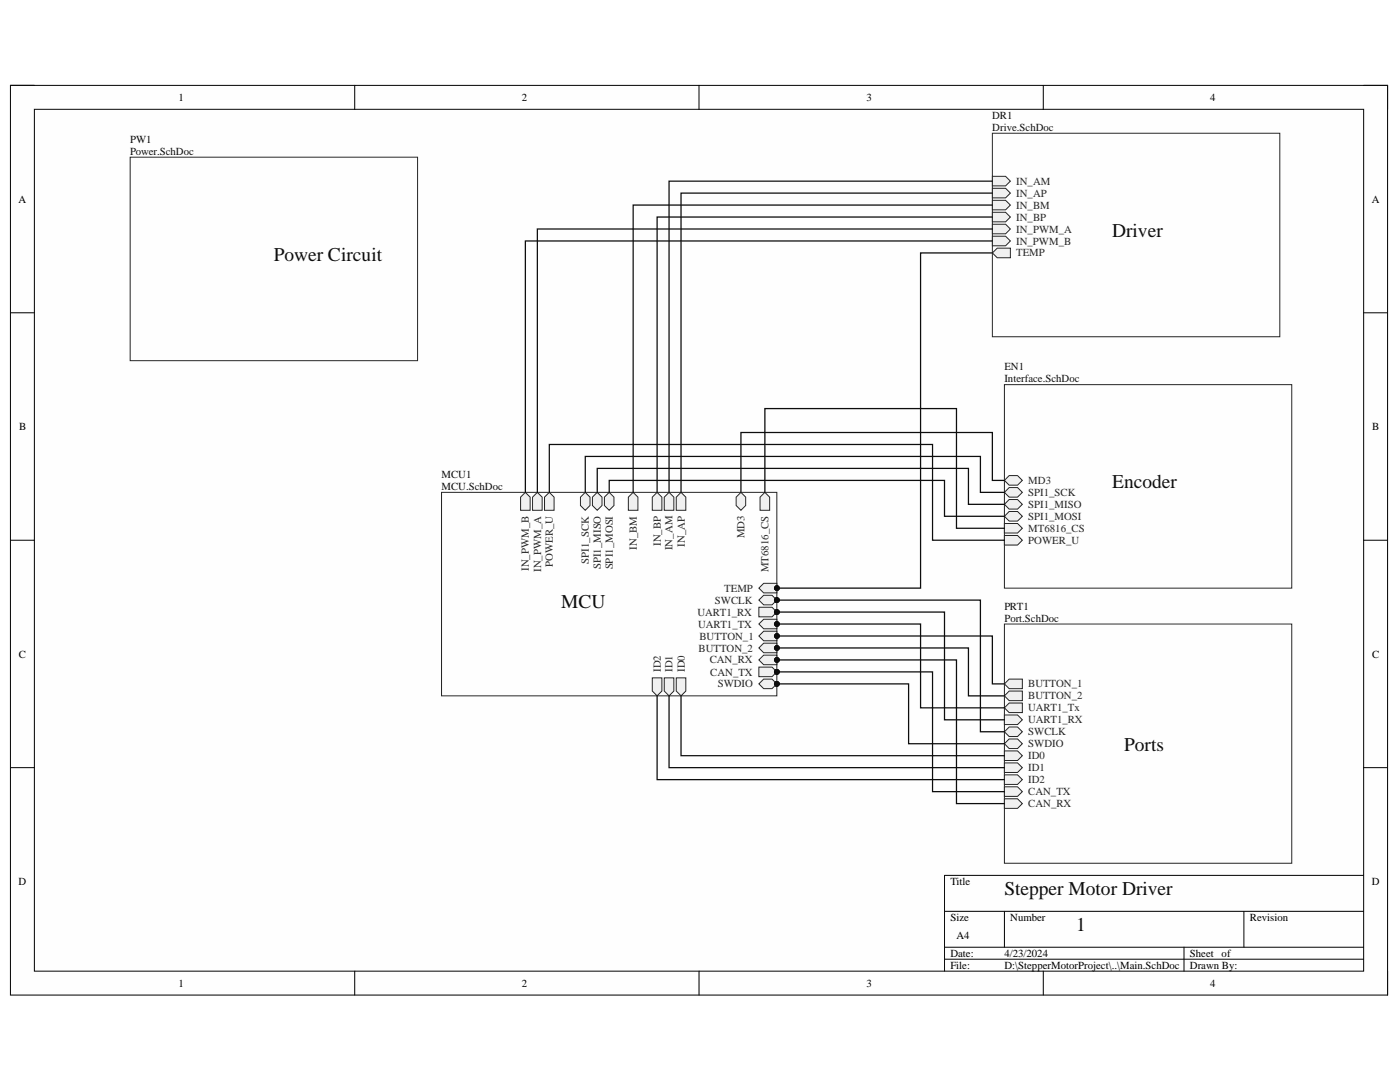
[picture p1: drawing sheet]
<svg xmlns="http://www.w3.org/2000/svg" width="279mm" height="216mm" viewBox="0 0 279 216" stroke-linecap="round" stroke-linejoin="round" font-family="sans-serif">
<path d="M2.1 17h274.8v181.6h-274.8z" fill-rule="evenodd" fill="#fefefe"/>
<path d="M2.1 17h274.8v181.6h-274.8z" fill="none" stroke="#000" stroke-width=".2"/>
<path d="M6.9 21.8h265.2v172h-265.2z" fill-rule="evenodd" fill="#fefefe"/>
<g fill="none" stroke="#000" stroke-width=".2">
<path d="M2.1 17h4.8M70.8 17v4.8M139.5 17v4.8M208.2 17v4.8M272.1 17h4.8v4.8M6.9 21.8h265.2v172h-265.2zM2.1 62.4h4.8M272.1 62.4h4.8M2.1 107.8h4.8M272.1 107.8h4.8M2.1 153.2h4.8M272.1 153.2h4.8"/>
<path d="M272.1 174.7h-83.6v19.1M70.8 193.8v4.8M139.5 193.8v4.8M188.5 181.8h83.6M188.5 189h83.6M188.5 191.4h83.6M200.5 181.8v7.2M208.2 193.8v4.8M236.3 189v4.8M248.2 181.8v7.2M276.9 193.8v4.8"/>
</g>
<path d="M88.1 98.2h66.9v40.6h-66.9z" fill-rule="evenodd" fill="#fefefe"/>
<path d="M88.1 98.2h66.9v40.6h-66.9z" fill="none" stroke="#262626" stroke-width=".2"/>
<circle cx="155" cy="129.3" r=".48" fill="#0e0e0e"/>
<circle cx="155" cy="129.3" r=".48" fill="none" stroke="#0e0e0e" stroke-width=".2"/>
<circle cx="155" cy="124.5" r=".48" fill="#0e0e0e"/>
<circle cx="155" cy="124.5" r=".48" fill="none" stroke="#0e0e0e" stroke-width=".2"/>
<circle cx="155" cy="122.1" r=".48" fill="#0e0e0e"/>
<circle cx="155" cy="122.1" r=".48" fill="none" stroke="#0e0e0e" stroke-width=".2"/>
<circle cx="155" cy="131.7" r=".48" fill="#0e0e0e"/>
<circle cx="155" cy="131.7" r=".48" fill="none" stroke="#0e0e0e" stroke-width=".2"/>
<circle cx="155" cy="134.1" r=".48" fill="#0e0e0e"/>
<circle cx="155" cy="134.1" r=".48" fill="none" stroke="#0e0e0e" stroke-width=".2"/>
<circle cx="155" cy="126.9" r=".48" fill="#0e0e0e"/>
<circle cx="155" cy="126.9" r=".48" fill="none" stroke="#0e0e0e" stroke-width=".2"/>
<circle cx="155" cy="117.3" r=".48" fill="#0e0e0e"/>
<circle cx="155" cy="117.3" r=".48" fill="none" stroke="#0e0e0e" stroke-width=".2"/>
<circle cx="155" cy="136.5" r=".48" fill="#0e0e0e"/>
<circle cx="155" cy="136.5" r=".48" fill="none" stroke="#0e0e0e" stroke-width=".2"/>
<circle cx="155" cy="119.7" r=".48" fill="#0e0e0e"/>
<circle cx="155" cy="119.7" r=".48" fill="none" stroke="#0e0e0e" stroke-width=".2"/>
<path d="M151.5 129.3l.9-1h2.6v1.9h-2.6z" fill-rule="evenodd" fill="#f0f0f0"/>
<path d="M151.5 129.3l.9-1h2.6v1.9h-2.6z" fill="none" stroke="#262626" stroke-width=".2"/>
<circle cx="155" cy="129.3" r=".48" fill="#0e0e0e"/>
<circle cx="155" cy="129.3" r=".48" fill="none" stroke="#0e0e0e" stroke-width=".2"/>
<path d="M115.8 99.2l1-1 .9 1v1.7l-.9 .9-1-.9z" fill-rule="evenodd" fill="#f0f0f0"/>
<path d="M115.8 99.2l1-1 .9 1v1.7l-.9 .9-1-.9z" fill="none" stroke="#262626" stroke-width=".2"/>
<path d="M118.2 99.2l1-1 .9 1v1.7l-.9 .9-1-.9z" fill-rule="evenodd" fill="#f0f0f0"/>
<path d="M118.2 99.2l1-1 .9 1v1.7l-.9 .9-1-.9z" fill="none" stroke="#262626" stroke-width=".2"/>
<path d="M120.6 99.2l1-1 .9 1v1.7l-.9 .9-1-.9z" fill-rule="evenodd" fill="#f0f0f0"/>
<path d="M120.6 99.2l1-1 .9 1v1.7l-.9 .9-1-.9z" fill="none" stroke="#262626" stroke-width=".2"/>
<path d="M151.5 124.5l.9-.9h2.6v1.9h-2.6z" fill-rule="evenodd" fill="#f0f0f0"/>
<path d="M151.5 124.5l.9-.9h2.6v1.9h-2.6z" fill="none" stroke="#262626" stroke-width=".2"/>
<circle cx="155" cy="124.5" r=".48" fill="#0e0e0e"/>
<circle cx="155" cy="124.5" r=".48" fill="none" stroke="#0e0e0e" stroke-width=".2"/>
<path d="M151.5 121.2h2.6l.9 .9-.9 1h-2.6z" fill-rule="evenodd" fill="#f0f0f0"/>
<path d="M151.5 121.2h2.6l.9 .9-.9 1h-2.6z" fill="none" stroke="#262626" stroke-width=".2"/>
<circle cx="155" cy="122.1" r=".48" fill="#0e0e0e"/>
<circle cx="155" cy="122.1" r=".48" fill="none" stroke="#0e0e0e" stroke-width=".2"/>
<path d="M151.5 131.7l.9-1h2.6v1.9h-2.6z" fill-rule="evenodd" fill="#f0f0f0"/>
<path d="M151.5 131.7l.9-1h2.6v1.9h-2.6z" fill="none" stroke="#262626" stroke-width=".2"/>
<circle cx="155" cy="131.7" r=".48" fill="#0e0e0e"/>
<circle cx="155" cy="131.7" r=".48" fill="none" stroke="#0e0e0e" stroke-width=".2"/>
<path d="M151.5 133.1h2.6l.9 1-.9 .9h-2.6z" fill-rule="evenodd" fill="#f0f0f0"/>
<path d="M151.5 133.1h2.6l.9 1-.9 .9h-2.6z" fill="none" stroke="#262626" stroke-width=".2"/>
<circle cx="155" cy="134.1" r=".48" fill="#0e0e0e"/>
<circle cx="155" cy="134.1" r=".48" fill="none" stroke="#0e0e0e" stroke-width=".2"/>
<path d="M104.8 98.2l1 1v2.6h-1.9v-2.6z" fill-rule="evenodd" fill="#f0f0f0"/>
<path d="M104.8 98.2l1 1v2.6h-1.9v-2.6z" fill="none" stroke="#262626" stroke-width=".2"/>
<path d="M106.3 99.2l.9-1 1 1v2.6h-1.9z" fill-rule="evenodd" fill="#f0f0f0"/>
<path d="M106.3 99.2l.9-1 1 1v2.6h-1.9z" fill="none" stroke="#262626" stroke-width=".2"/>
<path d="M151.5 126.9l.9-1h2.6v2h-2.6z" fill-rule="evenodd" fill="#f0f0f0"/>
<path d="M151.5 126.9l.9-1h2.6v2h-2.6z" fill="none" stroke="#262626" stroke-width=".2"/>
<circle cx="155" cy="126.9" r=".48" fill="#0e0e0e"/>
<circle cx="155" cy="126.9" r=".48" fill="none" stroke="#0e0e0e" stroke-width=".2"/>
<path d="M108.7 99.2l.9-1 1 1v2.6h-1.9z" fill-rule="evenodd" fill="#f0f0f0"/>
<path d="M108.7 99.2l.9-1 1 1v2.6h-1.9z" fill="none" stroke="#262626" stroke-width=".2"/>
<path d="M151.5 117.4l.9-1h2.6v1.9h-2.6z" fill-rule="evenodd" fill="#f0f0f0"/>
<path d="M151.5 117.4l.9-1h2.6v1.9h-2.6z" fill="none" stroke="#262626" stroke-width=".2"/>
<circle cx="155" cy="117.3" r=".48" fill="#0e0e0e"/>
<circle cx="155" cy="117.3" r=".48" fill="none" stroke="#0e0e0e" stroke-width=".2"/>
<path d="M126.4 98.2l.9 1v2.6h-1.9v-2.6z" fill-rule="evenodd" fill="#f0f0f0"/>
<path d="M126.4 98.2l.9 1v2.6h-1.9v-2.6z" fill="none" stroke="#262626" stroke-width=".2"/>
<path d="M130.2 99.2l.9-1 1 1v2.6h-1.9z" fill-rule="evenodd" fill="#f0f0f0"/>
<path d="M130.2 99.2l.9-1 1 1v2.6h-1.9z" fill="none" stroke="#262626" stroke-width=".2"/>
<path d="M132.6 99.2l.9-1 1 1v2.6h-1.9z" fill-rule="evenodd" fill="#f0f0f0"/>
<path d="M132.6 99.2l.9-1 1 1v2.6h-1.9z" fill="none" stroke="#262626" stroke-width=".2"/>
<path d="M135.9 98.2l1 1v2.6h-1.9v-2.6z" fill-rule="evenodd" fill="#f0f0f0"/>
<path d="M135.9 98.2l1 1v2.6h-1.9v-2.6z" fill="none" stroke="#262626" stroke-width=".2"/>
<path d="M135 135.3h1.9v2.6l-1 .9-.9-.9z" fill-rule="evenodd" fill="#f0f0f0"/>
<path d="M135 135.3h1.9v2.6l-1 .9-.9-.9z" fill="none" stroke="#262626" stroke-width=".2"/>
<path d="M132.6 135.3h1.9v2.6l-1 .9-.9-.9z" fill-rule="evenodd" fill="#f0f0f0"/>
<path d="M132.6 135.3h1.9v2.6l-1 .9-.9-.9z" fill="none" stroke="#262626" stroke-width=".2"/>
<path d="M130.2 135.3h1.9v2.6l-1 .9-.9-.9z" fill-rule="evenodd" fill="#f0f0f0"/>
<path d="M130.2 135.3h1.9v2.6l-1 .9-.9-.9z" fill="none" stroke="#262626" stroke-width=".2"/>
<path d="M151.5 136.5l.9-1h1.7l.9 1-.9 .9h-1.7z" fill-rule="evenodd" fill="#f0f0f0"/>
<path d="M151.5 136.5l.9-1h1.7l.9 1-.9 .9h-1.7z" fill="none" stroke="#262626" stroke-width=".2"/>
<circle cx="155" cy="136.5" r=".48" fill="#0e0e0e"/>
<circle cx="155" cy="136.5" r=".48" fill="none" stroke="#0e0e0e" stroke-width=".2"/>
<path d="M151.5 119.7l.9-.9h1.7l.9 .9-.9 1h-1.7z" fill-rule="evenodd" fill="#f0f0f0"/>
<path d="M151.5 119.7l.9-.9h1.7l.9 .9-.9 1h-1.7z" fill="none" stroke="#262626" stroke-width=".2"/>
<circle cx="155" cy="119.7" r=".48" fill="#0e0e0e"/>
<circle cx="155" cy="119.7" r=".48" fill="none" stroke="#0e0e0e" stroke-width=".2"/>
<path d="M151.7 99.2l.9-1 1 1v2.6h-1.9z" fill-rule="evenodd" fill="#f0f0f0"/>
<path d="M151.7 99.2l.9-1 1 1v2.6h-1.9z" fill="none" stroke="#262626" stroke-width=".2"/>
<path d="M146.9 99.2l1-1 .9 1v1.7l-.9 .9-1-.9z" fill-rule="evenodd" fill="#f0f0f0"/>
<path d="M146.9 99.2l1-1 .9 1v1.7l-.9 .9-1-.9z" fill="none" stroke="#262626" stroke-width=".2"/>
<path d="M198.1 26.6h57.3v40.6h-57.3z" fill-rule="evenodd" fill="#fefefe"/>
<path d="M198.1 26.6h57.3v40.6h-57.3z" fill="none" stroke="#262626" stroke-width=".2"/>
<path d="M198.1 35.2h2.6l.9 .9-.9 1h-2.6z" fill-rule="evenodd" fill="#f0f0f0"/>
<path d="M198.1 35.2h2.6l.9 .9-.9 1h-2.6z" fill="none" stroke="#262626" stroke-width=".2"/>
<path d="M198.1 37.6h2.6l.9 .9-.9 1h-2.6z" fill-rule="evenodd" fill="#f0f0f0"/>
<path d="M198.1 37.6h2.6l.9 .9-.9 1h-2.6z" fill="none" stroke="#262626" stroke-width=".2"/>
<path d="M198.1 40h2.6l.9 .9-.9 1h-2.6z" fill-rule="evenodd" fill="#f0f0f0"/>
<path d="M198.1 40h2.6l.9 .9-.9 1h-2.6z" fill="none" stroke="#262626" stroke-width=".2"/>
<path d="M198.1 42.4h2.6l.9 .9-.9 1h-2.6z" fill-rule="evenodd" fill="#f0f0f0"/>
<path d="M198.1 42.4h2.6l.9 .9-.9 1h-2.6z" fill="none" stroke="#262626" stroke-width=".2"/>
<path d="M198.1 44.7h2.6l.9 1-.9 1h-2.6z" fill-rule="evenodd" fill="#f0f0f0"/>
<path d="M198.1 44.7h2.6l.9 1-.9 1h-2.6z" fill="none" stroke="#262626" stroke-width=".2"/>
<path d="M198.1 47.1h2.6l.9 1-.9 .9h-2.6z" fill-rule="evenodd" fill="#f0f0f0"/>
<path d="M198.1 47.1h2.6l.9 1-.9 .9h-2.6z" fill="none" stroke="#262626" stroke-width=".2"/>
<path d="M198.1 50.5l.9-1h2.6v1.9h-2.6z" fill-rule="evenodd" fill="#f0f0f0"/>
<path d="M198.1 50.5l.9-1h2.6v1.9h-2.6z" fill="none" stroke="#262626" stroke-width=".2"/>
<path d="M200.5 76.8h57.3v40.6h-57.3z" fill-rule="evenodd" fill="#fefefe"/>
<path d="M200.5 76.8h57.3v40.6h-57.3z" fill="none" stroke="#262626" stroke-width=".2"/>
<path d="M201.4 97.3h1.7l.9 .9-.9 1h-1.7l-.9-1z" fill-rule="evenodd" fill="#f0f0f0"/>
<path d="M201.4 97.3h1.7l.9 .9-.9 1h-1.7l-.9-1z" fill="none" stroke="#262626" stroke-width=".2"/>
<path d="M201.4 99.7h1.7l.9 .9-.9 1h-1.7l-.9-1z" fill-rule="evenodd" fill="#f0f0f0"/>
<path d="M201.4 99.7h1.7l.9 .9-.9 1h-1.7l-.9-1z" fill="none" stroke="#262626" stroke-width=".2"/>
<path d="M201.4 102.1h1.7l.9 .9-.9 1h-1.7l-.9-1z" fill-rule="evenodd" fill="#f0f0f0"/>
<path d="M201.4 102.1h1.7l.9 .9-.9 1h-1.7l-.9-1z" fill="none" stroke="#262626" stroke-width=".2"/>
<path d="M200.5 104.5h2.6l.9 .9-.9 1h-2.6z" fill-rule="evenodd" fill="#f0f0f0"/>
<path d="M200.5 104.5h2.6l.9 .9-.9 1h-2.6z" fill="none" stroke="#262626" stroke-width=".2"/>
<path d="M200.5 106.8h2.6l.9 1-.9 1h-2.6z" fill-rule="evenodd" fill="#f0f0f0"/>
<path d="M200.5 106.8h2.6l.9 1-.9 1h-2.6z" fill="none" stroke="#262626" stroke-width=".2"/>
<path d="M201.4 94.9h1.7l.9 1-.9 .9h-1.7l-.9-.9z" fill-rule="evenodd" fill="#f0f0f0"/>
<path d="M201.4 94.9h1.7l.9 1-.9 .9h-1.7l-.9-.9z" fill="none" stroke="#262626" stroke-width=".2"/>
<path d="M200.5 124.5h57.3v47.8h-57.3z" fill-rule="evenodd" fill="#fefefe"/>
<path d="M200.5 124.5h57.3v47.8h-57.3z" fill="none" stroke="#262626" stroke-width=".2"/>
<path d="M201.4 135.5h2.6v1.9h-2.6l-.9-.9z" fill-rule="evenodd" fill="#f0f0f0"/>
<path d="M201.4 135.5h2.6v1.9h-2.6l-.9-.9z" fill="none" stroke="#262626" stroke-width=".2"/>
<path d="M201.4 137.9h2.6v1.9h-2.6l-.9-.9z" fill-rule="evenodd" fill="#f0f0f0"/>
<path d="M201.4 137.9h2.6v1.9h-2.6l-.9-.9z" fill="none" stroke="#262626" stroke-width=".2"/>
<path d="M201.4 140.3h2.6v1.9h-2.6l-.9-1z" fill-rule="evenodd" fill="#f0f0f0"/>
<path d="M201.4 140.3h2.6v1.9h-2.6l-.9-1z" fill="none" stroke="#262626" stroke-width=".2"/>
<path d="M200.5 142.7h2.6l.9 .9-.9 1h-2.6z" fill-rule="evenodd" fill="#f0f0f0"/>
<path d="M200.5 142.7h2.6l.9 .9-.9 1h-2.6z" fill="none" stroke="#262626" stroke-width=".2"/>
<path d="M200.5 146l.9-.9h1.7l.9 .9-.9 1h-1.7z" fill-rule="evenodd" fill="#f0f0f0"/>
<path d="M200.5 146l.9-.9h1.7l.9 .9-.9 1h-1.7z" fill="none" stroke="#262626" stroke-width=".2"/>
<path d="M200.5 148.4l.9-.9h1.7l.9 .9-.9 1h-1.7z" fill-rule="evenodd" fill="#f0f0f0"/>
<path d="M200.5 148.4l.9-.9h1.7l.9 .9-.9 1h-1.7z" fill="none" stroke="#262626" stroke-width=".2"/>
<path d="M200.5 149.8h2.6l.9 1-.9 1h-2.6z" fill-rule="evenodd" fill="#f0f0f0"/>
<path d="M200.5 149.8h2.6l.9 1-.9 1h-2.6z" fill="none" stroke="#262626" stroke-width=".2"/>
<path d="M200.5 152.2h2.6l.9 1-.9 .9h-2.6z" fill-rule="evenodd" fill="#f0f0f0"/>
<path d="M200.5 152.2h2.6l.9 1-.9 .9h-2.6z" fill="none" stroke="#262626" stroke-width=".2"/>
<path d="M200.5 154.6h2.6l.9 1-.9 .9h-2.6z" fill-rule="evenodd" fill="#f0f0f0"/>
<path d="M200.5 154.6h2.6l.9 1-.9 .9h-2.6z" fill="none" stroke="#262626" stroke-width=".2"/>
<path d="M200.5 157h2.6l.9 1-.9 .9h-2.6z" fill-rule="evenodd" fill="#f0f0f0"/>
<path d="M200.5 157h2.6l.9 1-.9 .9h-2.6z" fill="none" stroke="#262626" stroke-width=".2"/>
<path d="M200.5 159.4h2.6l.9 .9-.9 1h-2.6z" fill-rule="evenodd" fill="#f0f0f0"/>
<path d="M200.5 159.4h2.6l.9 .9-.9 1h-2.6z" fill="none" stroke="#262626" stroke-width=".2"/>
<path d="M26 31.4h57.3v40.6h-57.3z" fill-rule="evenodd" fill="#fefefe"/>
<path d="M26 31.4h57.3v40.6h-57.3z" fill="none" stroke="#262626" stroke-width=".2"/>
<path d="M198.1 50.5h-14.4v66.9h-28.7" fill="none" stroke="#0e0e0e" stroke-width=".25"/>
<circle cx="155" cy="117.3" r=".48" fill="#0e0e0e"/>
<circle cx="155" cy="117.3" r=".48" fill="none" stroke="#0e0e0e" stroke-width=".2"/>
<g fill="none" stroke="#0e0e0e" stroke-width=".25">
<path d="M198.1 36.1h-64.6v62.1M198.1 38.5h-62.2v59.7M198.1 48.1h-93.3v50.1M198.1 45.7h-90.9v52.5M198.1 40.9h-71.7v57.3M198.1 43.3h-67v54.9M109.6 98.2v-9.5h76.5v19.1h14.4M116.8 98.2v-7.1h78.9v7.1h4.8M119.2 98.2v-4.7h74.1v7.1h7.2M121.6 98.2v-2.3h66.9v7.1h12M152.6 98.2v-16.7h38.3v23.9h9.6M131.1 138.9v16.7h69.4"/>
<path d="M133.5 138.9v14.3h67M135.9 138.9v11.9h64.6M155 136.5h26.3v11.9h19.2"/>
</g>
<circle cx="155" cy="136.5" r=".48" fill="#0e0e0e"/>
<circle cx="155" cy="136.5" r=".48" fill="none" stroke="#0e0e0e" stroke-width=".2"/>
<path d="M155 134.1h31.1v23.9h14.4" fill="none" stroke="#0e0e0e" stroke-width=".25"/>
<circle cx="155" cy="134.1" r=".48" fill="#0e0e0e"/>
<circle cx="155" cy="134.1" r=".48" fill="none" stroke="#0e0e0e" stroke-width=".2"/>
<path d="M155 131.7h35.9v28.6h9.6" fill="none" stroke="#0e0e0e" stroke-width=".25"/>
<circle cx="155" cy="131.7" r=".48" fill="#0e0e0e"/>
<circle cx="155" cy="131.7" r=".48" fill="none" stroke="#0e0e0e" stroke-width=".2"/>
<path d="M155 129.3h38.3v9.6h7.2" fill="none" stroke="#0e0e0e" stroke-width=".25"/>
<circle cx="155" cy="129.3" r=".48" fill="#0e0e0e"/>
<circle cx="155" cy="129.3" r=".48" fill="none" stroke="#0e0e0e" stroke-width=".2"/>
<path d="M155 126.9h43.1v9.6h2.4" fill="none" stroke="#0e0e0e" stroke-width=".25"/>
<circle cx="155" cy="126.9" r=".48" fill="#0e0e0e"/>
<circle cx="155" cy="126.9" r=".48" fill="none" stroke="#0e0e0e" stroke-width=".2"/>
<path d="M155 124.5h28.7v16.7h16.8" fill="none" stroke="#0e0e0e" stroke-width=".25"/>
<circle cx="155" cy="124.5" r=".48" fill="#0e0e0e"/>
<circle cx="155" cy="124.5" r=".48" fill="none" stroke="#0e0e0e" stroke-width=".2"/>
<path d="M155 122.1h33.5v21.5h12" fill="none" stroke="#0e0e0e" stroke-width=".25"/>
<circle cx="155" cy="122.1" r=".48" fill="#0e0e0e"/>
<circle cx="155" cy="122.1" r=".48" fill="none" stroke="#0e0e0e" stroke-width=".2"/>
<path d="M155 119.7h40.7v26.3h4.8" fill="none" stroke="#0e0e0e" stroke-width=".25"/>
<circle cx="155" cy="119.7" r=".48" fill="#0e0e0e"/>
<circle cx="155" cy="119.7" r=".48" fill="none" stroke="#0e0e0e" stroke-width=".2"/>
<path d="M200.5 95.9h-2.4v-9.6h-50.2v11.9" fill="none" stroke="#0e0e0e" stroke-width=".25"/>
<g font-size="3.9" fill="#0e0e0e">
<text x="222" y="47.2">Driver</text>
<text x="54.7" y="52">Power Circuit</text>
<text x="222" y="97.4">Encoder</text>
<text x="112" y="121.3">MCU</text>
<text x="224.3" y="149.9">Ports</text>
<text x="200.4" y="178.6">Stepper Motor Driver</text>
<text x="214.8" y="185.8">1</text>
</g>
<g font-size="2.2">
<text x="35.6" y="20.1">1</text>
<text x="104.1" y="20.1">2</text>
<text x="173" y="20.1">3</text>
<text x="241.5" y="20.1">4</text>
<text x="3.7" y="40.4">A</text>
<text x="273.8" y="40.4">A</text>
<text x="3.8" y="85.8">B</text>
<text x="273.9" y="85.8">B</text>
<text x="3.8" y="131.2">C</text>
<text x="273.8" y="131.2">C</text>
<text x="3.7" y="176.6">D</text>
<text x="189.7" y="176.6">Title</text>
<text x="273.8" y="176.6">D</text>
<text x="189.7" y="183.8">Size</text>
<text x="201.6" y="183.8">Number</text>
<text x="249.4" y="183.8">Revision</text>
<text x="189.7" y="190.9">Date:</text>
<text x="190.9" y="187.3">A4</text>
<text x="200.4" y="190.9">4/23/2024</text>
<text x="237.5" y="190.9">Sheet</text>
<text x="243.8" y="190.9">of</text>
<text x="35.6" y="196.9">1</text>
<text x="104.1" y="196.9">2</text>
<text x="173" y="196.9">3</text>
<text x="189.7" y="193.3">File:</text>
<text x="200.4" y="193.3">D:\StepperMotorProject\..\Main.SchDoc</text>
<text x="237.5" y="193.3">Drawn By:</text>
<text x="241.5" y="196.9">4</text>
</g>
<g font-size="2.2" fill="#0e0e0e">
<text x="198" y="23.7">DR1</text>
<text x="26" y="28.5">PW1</text>
<text x="198" y="26.1">Drive.SchDoc</text>
<text x="26" y="30.9">Power.SchDoc</text>
<text x="200.4" y="73.9">EN1</text>
<text x="200.4" y="76.3">Interface.SchDoc</text>
<text x="88.1" y="95.4">MCU1</text>
<text x="88.1" y="97.8">MCU.SchDoc</text>
<text x="200.4" y="121.7">PRT1</text>
<text x="200.4" y="124">Port.SchDoc</text>
</g>
<g font-size="2.2" fill="#262626">
<text x="202.8" y="36.9">IN_AM</text>
<text x="202.8" y="39.3">IN_AP</text>
<text x="202.8" y="41.6">IN_BM</text>
<text x="202.8" y="44">IN_BP</text>
<text x="202.8" y="46.4">IN_PWM_A</text>
<text x="202.8" y="48.8">IN_PWM_B</text>
<text x="202.8" y="51.2">TEMP</text>
<text x="205.2" y="99">SPI1_SCK</text>
<text x="205.2" y="101.3">SPI1_MISO</text>
<text x="205.2" y="96.6">MD3</text>
<text x="148.6" y="107.4" transform="rotate(-90 148.6 107.4)">MD3</text>
<text x="205.2" y="103.7">SPI1_MOSI</text>
<text x="205.2" y="106.1">MT6816_CS</text>
<text x="105.6" y="113.9" transform="rotate(-90 105.6 113.9)">IN_PWM_B</text>
<text x="110.3" y="113.2" transform="rotate(-90 110.3 113.2)">POWER_U</text>
<text x="117.5" y="112.5" transform="rotate(-90 117.5 112.5)">SPI1_SCK</text>
<text x="119.9" y="113.6" transform="rotate(-90 119.9 113.6)">SPI1_MISO</text>
<text x="122.3" y="113.6" transform="rotate(-90 122.3 113.6)">SPI1_MOSI</text>
<text x="127.1" y="109.7" transform="rotate(-90 127.1 109.7)">IN_BM</text>
<text x="131.9" y="108.9" transform="rotate(-90 131.9 108.9)">IN_BP</text>
<text x="134.2" y="109.8" transform="rotate(-90 134.2 109.8)">IN_AM</text>
<text x="136.6" y="109.1" transform="rotate(-90 136.6 109.1)">IN_AP</text>
<text x="205.2" y="108.5">POWER_U</text>
<text x="108" y="114.1" transform="rotate(-90 108 114.1)">IN_PWM_A</text>
<text x="144.5" y="118.1">TEMP</text>
<text x="153.4" y="114.2" transform="rotate(-90 153.4 114.2)">MT6816_CS</text>
<text x="139.2" y="122.8">UART1_RX</text>
<text x="139.3" y="125.2">UART1_TX</text>
<text x="142.7" y="120.5">SWCLK</text>
<text x="139.4" y="130">BUTTON_2</text>
<text x="139.6" y="127.6">BUTTON_1</text>
<text x="131.9" y="134.1" transform="rotate(-90 131.9 134.1)">ID2</text>
<text x="134.2" y="134.1" transform="rotate(-90 134.2 134.1)">ID1</text>
<text x="136.6" y="134.1" transform="rotate(-90 136.6 134.1)">ID0</text>
<text x="141.6" y="132.4">CAN_RX</text>
<text x="141.8" y="134.8">CAN_TX</text>
<text x="143.2" y="137.2">SWDIO</text>
<text x="205.2" y="137.2">BUTTON_1</text>
<text x="205.2" y="139.6">BUTTON_2</text>
<text x="205.2" y="141.9">UART1_Tx</text>
<text x="205.2" y="144.3">UART1_RX</text>
<text x="205.2" y="146.7">SWCLK</text>
<text x="205.2" y="149.1">SWDIO</text>
<text x="205.2" y="151.5">ID0</text>
<text x="205.2" y="153.9">ID1</text>
<text x="205.2" y="156.3">ID2</text>
<text x="205.2" y="158.7">CAN_TX</text>
<text x="205.2" y="161.1">CAN_RX</text>
</g>
</svg>
